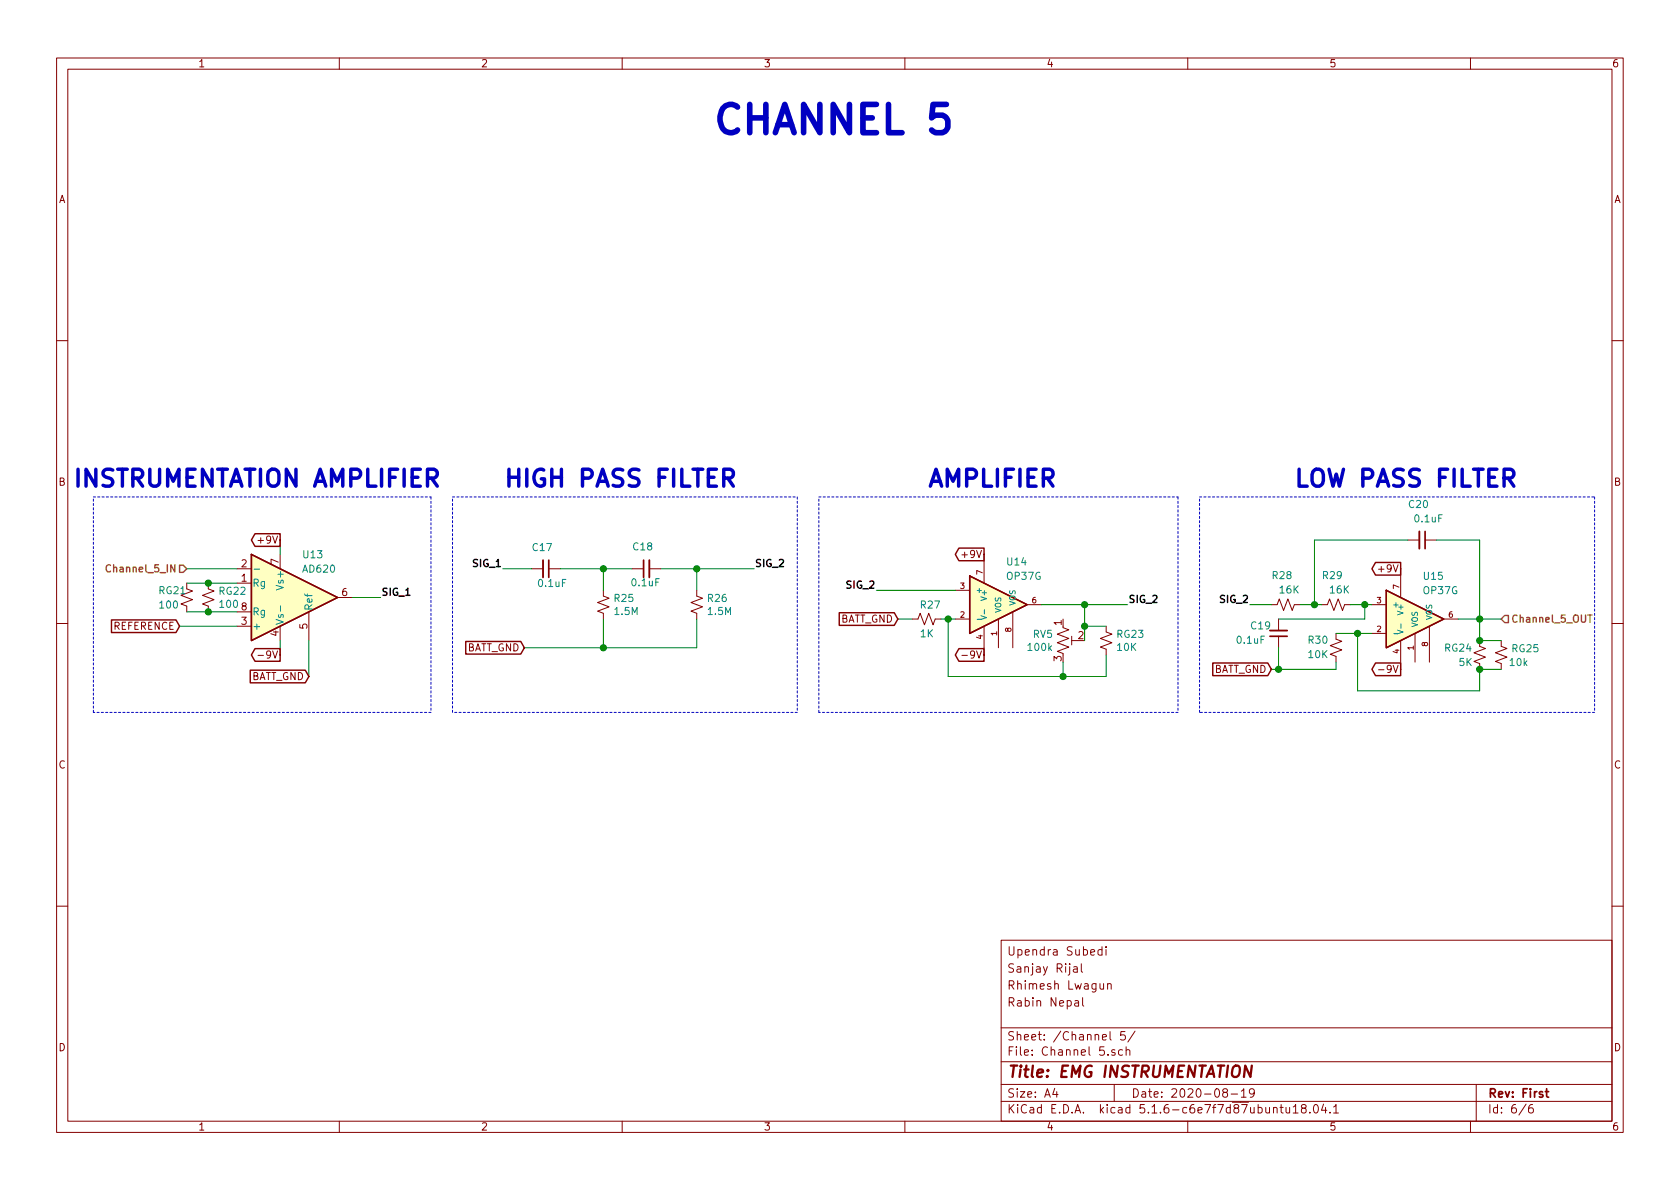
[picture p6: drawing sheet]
<svg xmlns="http://www.w3.org/2000/svg" width="297mm" height="210mm" viewBox="0 0 297 210" stroke-linecap="round" stroke-linejoin="round" font-family="sans-serif">
<g fill="none" stroke="#840000" stroke-width=".18">
<path d="M10 10.3h277v189.9h-277zM12 12.2h273v186.1h-273zM60 10.3v1.9M110 10.3v1.9M160 10.3v1.9M210 10.3v1.9M260 10.3v1.9M10 60.2h2M285 60.2h2M49.5 98v2.6M174 99.3v3.8M248.9 95.5h2.1"/>
<path d="M252 95.5h2M10 110.3h2M33 103.1v1l1 .4-2 .8 2 .7-2 .8 1 .4v1M36.8 103.1v1l1 .4-2 .8 2 .7-2 .8 1 .4v1M41.9 100.6h2.5M41.9 103.1h2.5M41.9 110.7h2.5M41.9 108.2h2.5M45.6 115.9h1M49.5 110.7v2.6M54.6 108.2v5.1M59.7 105.7h2.5"/>
<path d="M94 100.6h2M97 100.6h2.1M106.7 104.4v1l1 .4-2 .7 2 .8-2 .8 1 .4v1M111.8 100.6h2M114.8 100.6h2M123.2 104.4v1l1 .4-2 .7 2 .8-2 .8 1 .4v1M161.3 109.5h1l.4-1 .7 2 .8-2 .8 2 .4-1h1M168.9 109.5h2.5M168.9 104.4h2.5M170.1 115.9h.9M174 110.7v3.8M176.5 109.5v5"/>
<path d="M179.1 108.2v6.3M181.6 106.9h2.5M188 111l1 .4-2.1 .7 2.1 .8-2.1 .8 2.1 .7-2.1 .8 1.1 .4M189.5 112.5v1.5M189.5 113.3h1M195.6 110.7v1.1l1 .3-2 .8 2 .8-2 .7 1 .4v1M224.8 106.9h1l.4-1 .7 2 .8-2 .8 2 .4-1h1M226.1 109.5v2M226.1 112.5v2M233.7 106.9h1l.4-1 .7 2 .8-2 .8 2 .3-1h1.1M236.2 112v1l1 .4-2 .8 2 .7-2 .8 1 .4v1M242.6 106.9h2.5"/>
<path d="M242.6 112h2.5M243.7 118.4h1M247.6 101.8v3.9M247.6 113.3v3.8M250.2 112v5.1M252.7 110.7v6.4M255.3 109.5h2.5M261.6 113.3v1l1 .4-2 .7 2 .8-2 .8 1 .3v1.1M265.4 113.3v1l1 .4-2 .7 2 .8-2 .8 1 .3v1.1M285 110.3h2M10 160.2h2M177 166.3h108v32h-108z"/>
<path d="M189.8 171h.6l.1 .9M190.1 177h.5l.1 .9M190.5 171.3l-.5 .1-.2 .2 .2 .3h.5M190.7 177.3l-.5 .1a.29 .29 0 0 0-.2 .2 .29 .29 0 0 0 .2 .3l.5-.1M191.2 170.4v1.3l.2 .2M191.4 176.4v1.3l.2 .2M194.5 173.9l.1 .9 .3 .1 .2-.1M194.8 168l-.4-.1-.3 .3 .1 .6 .2 .1 .4-.1M194.8 167.4v1.5M195.1 173.9v1M195.6 167.4v.2M195.6 167.9v1"/>
<path d="M195.8 174.1l.3-.2 .3 .1 .1 .9M195.8 173.9v1M285 160.2h2M60 198.3v1.9M110 198.3v1.9M160 198.3v1.9M177 194.8h108M177 191.8h108M177 187.8h108M177 181.8h108M186.5 192.5l-.4 1h1M186.8 193v1"/>
<path d="M196.3 182.4v1.3l.2 .2M197 191.8v3M197.1 185.7a.37 .37 0 0 0-.6 .1l.1 .2 .5 .2 .1 .1-.2 .3-.5-.1M198.5 185.7l-.5-.1-.2 .3v.6l.2 .1 .5-.1M198.9 182.4h-.7l-.1 .7 .2-.1 .5 .1 .2 .2-.1 .5-.2 .1-.6-.1M199.1 185.7h.1a.37 .37 0 0 1 .6 .1v.8M199.1 185.1v1.5M200.7 182.3l-1.3 2M210 198.3v1.9M216.5 193.2l-.3-.3 .1-.2a.48 .48 0 0 1 .6-.1l.1 .2-.1 .3-.6 .1a.48 .48 0 0 0 0 .7l.2 .1 .5-.1v-.4l-.2-.3M217.7 193.5h1.1M219.5 193l.4-.5v1.5"/>
<path d="M219.5 194h.8M221.8 193.2l-.3 .3h-.3l-.3-.3v-.4l.2-.2 .4-.1 .2 .2a1.13 1.13 0 0 1-.2 1.2l-.4 .1M225.2 196l.2-.2 .3 .1 .1 .9M226.3 195.8h.6M226.5 195.3v1.3l.4 .2M227.4 195.8l.1 .9 .3 .1 .2-.1M228 195.8v1M228.7 195.8l.4-.5v1.5M228.7 196.8h.8M230.4 196l-.3-.2v-.3a.48 .48 0 0 1 .8 0l-.1 .4-.7 .2v.4l.3 .3h.3l.2-.3v-.4l-.2-.1M231.6 196.7v.1M232.4 195.4l.2-.1a.8 .8 0 0 1 .5 .8 .8 .8 0 0 1-.5 .7 1 1 0 0 1-.2-1.4z"/>
<path d="M234 195.2l-.3 1.1h.9M234.4 195.8v1M235.2 196.7v.1M235.8 195.8l.4-.5v1.5M235.8 196.8h.9M260 198.3v1.9M261 191.8v6.5M269.8 195.2l-1.2 2M271 195.3a.62 .62 0 0 0-.7 .7v.7l.3 .1 .4-.1 .1-.5-.1-.2-.4-.1-.3 .3"/>
</g>
<path d="M97 99.1v3M113.8 99.1v3M252 94v3M224.5 112.5h3.1M273.2 193h.6M273.5 192.5v1.3l.3 .2" fill="none" stroke="#840000" stroke-width=".3"/>
<path d="M221.3 188.4l-.2 2-.9-2-.3 2" fill="none" stroke="#840000" stroke-width=".41"/>
<path d="M96 99.1v3M114.8 99.1v3M251 94v3M224.5 111.5h3.1" fill="none" stroke="#840000" stroke-width=".33"/>
<g fill="#ffffc2" stroke="#ffffc2" stroke-width=".18">
<path d="M171.4 101.8l10.2 5.1-10.2 5.1z"/>
<path d="M44.4 98l15.3 7.7-15.3 7.6z"/>
<path d="M245.1 104.4l10.2 5.1-10.2 5z"/>
</g>
<g fill="none" stroke="#840000" stroke-width=".25">
<path d="M44.4 98l15.3 7.7-15.3 7.6zM45.1 94.4h4.4v2.2h-4.4l-.7-1.1zM169.5 96.9h4.5v2.3h-4.5l-.6-1.2zM243.2 99.5h4.4v2.2h-4.4l-.6-1.1zM19.7 109.6h11.4l.6 1.1-.6 1.2h-11.4zM44.2 118.5h9.8l.6 1.1-.6 1.1h-9.8zM45.1 114.7h4.4v2.2h-4.4l-.7-1.1zM82.3 113.4h9.8l.6 1.1-.6 1.2h-9.8zM148.4 108.4h9.7l.6 1.1-.6 1.1h-9.7zM169.5 114.7h4.5v2.2h-4.5l-.6-1.1zM171.4 101.8l10.2 5.1-10.2 5.1zM214.4 117.2h9.8l.6 1.2-.6 1.1h-9.8z"/>
<path d="M243.2 117.2h4.4v2.3h-4.4l-.6-1.1zM245.1 104.4l10.2 5.1-10.2 5z"/>
</g>
<path d="M44.9 100.7h1M49.6 107.1v1M172.8 109.5h.7M173.4 108.9l1 .3-1 .3M174 107.8v.8M246.4 112.1h.8M247.1 111.4l1 .4-1 .3M247.7 110.3v.8" fill="none" stroke="#008484" stroke-width=".18"/>
<g fill="none" stroke="#0000c2" stroke-width=".18" stroke-dasharray=".4 .4">
<path d="M16.5 87.9h59.7M76.2 87.9v38.1M80 87.9h61M141 87.9v38.1M144.8 87.9h63.5M208.3 87.9v38.1M212.1 87.9h69.8M281.9 87.9v38.1M16.5 126v-38.1M76.2 126h-59.7M80 126v-38.1M141 126h-61"/>
<path d="M144.8 126v-38.1M208.3 126h-63.5M212.1 126v-38.1M281.9 126h-69.8"/>
</g>
<g fill="none" stroke="#008400" stroke-width=".18">
<path d="M49.5 95.5v2.5M248.9 95.5h-16.5v11.4M254 95.5h7.6v17.8h3.8M31.7 110.7h10.2M33 100.6h8.9M33 103.1h8.9M33 108.2h8.9M49.5 113.3v2.5M54.6 113.3v6.3M62.2 105.7h5.1M88.9 100.6h5.1M99.1 100.6h12.7"/>
<path d="M106.7 100.6v3.8M106.7 109.5v5M116.8 100.6h16.5M123.2 109.5v5h-30.5M123.2 100.6v3.8M154.9 104.4h14M158.7 109.5h2.6M166.4 109.5h2.5M167.6 109.5v10.1h28v-3.8M174 114.5v1.3M184.1 106.9h15.3M188 117.1v2.5"/>
<path d="M191.8 110.7h3.8M191.8 106.9v6.4M221 106.9h3.8M226.1 114.5v3.9M229.9 106.9h3.8M236.2 117.1v1.3h-11.4M236.2 112h6.4M238.8 106.9h3.8M240 112v10.2h21.6v-3.8h3.8M241.3 106.9v2.6h-15.2M247.6 117.1v1.3M257.8 109.5h7.6"/>
</g>
<path d="M19.5 100a.5 .5 0 0 0-.6 0 .5 .5 0 0 0-.1 .6 .45 .45 0 0 0 .2 .5 .45 .45 0 0 0 .5-.1M31.7 99.9h.7l.6 .7-.6 .6h-.7zM266.1 108.8h.6v1.3h-.6l-.7-.6zM280.7 108.8h.8" fill="none" stroke="#848400" stroke-width=".25"/>
<path d="M128 84.6h1.1a.82 .82 0 0 0 .6-.8 .82 .82 0 0 0-.6-.8h-1.1v3M128.7 84.6l1 1.4" fill="none" stroke="#0000c2" stroke-width=".61"/>
<g fill="#008400" stroke="#008400" stroke-width=".25">
<circle cx="36.8" cy="108.2" r=".51"/>
<circle cx="106.7" cy="100.6" r=".51"/>
<circle cx="167.6" cy="109.5" r=".51"/>
<circle cx="261.6" cy="109.5" r=".51"/>
<circle cx="232.4" cy="106.9" r=".51"/>
<circle cx="241.3" cy="106.9" r=".51"/>
<circle cx="240" cy="112" r=".51"/>
<circle cx="261.6" cy="113.3" r=".51"/>
<circle cx="261.6" cy="118.4" r=".51"/>
<circle cx="36.8" cy="103.1" r=".51"/>
<circle cx="191.8" cy="110.7" r=".51"/>
<circle cx="188" cy="119.6" r=".51"/>
<circle cx="226.1" cy="118.4" r=".51"/>
<circle cx="191.8" cy="106.9" r=".51"/>
<circle cx="106.7" cy="114.5" r=".51"/>
<circle cx="123.2" cy="100.6" r=".51"/>
</g>
<text font-size="7" fill="#0000c2" x="125.7" y="23.7">CHANNEL 5</text>
<g font-size="4.2" fill="#0000c2">
<text x="12.7" y="86.1">INSTRUMENTATION AMPLIFIER</text>
<text x="88.9" y="86.1">HIGH PASS FILTER</text>
<text x="163.8" y="86.1">AMPLIFIER</text>
<text x="228.6" y="86.1">LOW PASS FILTER</text>
</g>
<text font-size="2.8" fill="#840000" x="178" y="190.5">Title: EMG INSTRUMENTATION</text>
<g font-size="2.1" fill="#840000">
<text x="178" y="172">Sanjay Rijal</text>
<text x="178" y="169">Upendra Subedi</text>
<text x="178" y="178">Rabin Nepal</text>
<text x="178" y="175">Rhimesh Lwagun</text>
<text x="178" y="184">Sheet: /Channel 5/</text>
<text x="178" y="186.7">File: Channel 5.sch</text>
<text x="178" y="196.9">KiCad E.D.A. kicad 5.1.6-c6e7f7d87ubuntu18.04.1</text>
<text x="178" y="194.1">Size: A4</text>
<text x="200" y="194.1">Date: 2020-08-19</text>
<text x="263" y="194.1">Rev: First</text>
<text x="263" y="196.9">Id: 6/6</text>
</g>
<g font-size="1.8" fill="#840000">
<text x="35" y="11.9">1</text>
<text x="85" y="11.9">2</text>
<text x="135" y="11.9">3</text>
<text x="185" y="11.9">4</text>
<text x="235" y="11.9">5</text>
<text x="285" y="11.9">6</text>
<text x="10.4" y="35.9">A</text>
<text x="285.4" y="35.9">A</text>
<text x="10.4" y="85.9">B</text>
<text x="285.4" y="85.9">B</text>
<text x="42.7" y="100.3">2</text>
<text x="46.1" y="96.1">+9V</text>
<text x="49.3" y="99.8" transform="rotate(-90 49.3 99.8)">7</text>
<text x="170.5" y="98.7">+9V</text>
<text x="244.2" y="101.2">+9V</text>
<text x="42.7" y="102.9">1</text>
<text x="42.7" y="107.9">8</text>
<text x="60.5" y="105.4">6</text>
<text x="20.1" y="111.4">REFERENCE</text>
<text x="42.7" y="110.5">3</text>
<text x="49.3" y="112.5" transform="rotate(-90 49.3 112.5)">4</text>
<text x="54.4" y="111.2" transform="rotate(-90 54.4 111.2)">5</text>
<text x="148.3" y="110.1">BATT_GND</text>
<text x="187.7" y="110.6" transform="rotate(-90 187.7 110.6)">1</text>
<text x="190.7" y="113">2</text>
<text x="46.5" y="116.5">-9V</text>
<text x="82.3" y="115.2">BATT_GND</text>
<text x="171" y="116.5">-9V</text>
<text x="187.7" y="116.9" transform="rotate(-90 187.7 116.9)">3</text>
<text x="214.4" y="119">BATT_GND</text>
<text x="244.7" y="119">-9V</text>
<text x="44.2" y="120.3">BATT_GND</text>
<text x="10.4" y="135.9">C</text>
<text x="285.4" y="135.9">C</text>
<text x="10.4" y="185.9">D</text>
<text x="285.4" y="185.9">D</text>
<text x="35" y="199.9">1</text>
<text x="85" y="199.9">2</text>
<text x="135" y="199.9">3</text>
<text x="185" y="199.9">4</text>
<text x="235" y="199.9">5</text>
<text x="285" y="199.9">6</text>
</g>
<g font-size="1.8" fill="#008484">
<text x="249.2" y="89.8">C20</text>
<text x="250.2" y="92.4">0.1uF</text>
<text x="53.7" y="98.7">U13</text>
<text x="53.7" y="101.3">AD620</text>
<text x="94.2" y="97.5">C17</text>
<text x="112" y="97.3">C18</text>
<text x="178.1" y="100">U14</text>
<text x="28.2" y="105.1">RG21</text>
<text x="28.3" y="107.6">100</text>
<text x="38.8" y="105.2">RG22</text>
<text x="39" y="107.5">100</text>
<text x="44.6" y="103.8">Rg</text>
<text x="50.2" y="103.9" transform="rotate(-90 50.2 103.9)">Vs+</text>
<text x="95.3" y="103.8">0.1uF</text>
<text x="108.7" y="106.4">R25</text>
<text x="111.8" y="103.7">0.1uF</text>
<text x="125.2" y="106.4">R26</text>
<text x="162.8" y="107.6">R27</text>
<text x="178.1" y="102.5">OP37G</text>
<text x="225" y="102.4">R28</text>
<text x="226.3" y="104.9">16K</text>
<text x="233.9" y="102.4">R29</text>
<text x="235.2" y="104.9">16K</text>
<text x="251.7" y="105.1">OP37G</text>
<text x="251.8" y="102.5">U15</text>
<text x="44.6" y="111.4">+</text>
<text x="44.6" y="108.8">Rg</text>
<text x="50.2" y="110.6" transform="rotate(-90 50.2 110.6)">Vs-</text>
<text x="55.2" y="108.1" transform="rotate(-90 55.2 108.1)">Ref</text>
<text x="108.8" y="108.8">1.5M</text>
<text x="125.3" y="108.8">1.5M</text>
<text x="162.8" y="112.7">1K</text>
<text x="182.7" y="112.8">RV5</text>
<text x="197.5" y="112.8">RG23</text>
<text x="218.8" y="113.8">0.1uF</text>
<text x="221.3" y="111.3">C19</text>
<text x="231.4" y="113.8">R30</text>
<text x="181.9" y="115.1">100k</text>
<text x="197.6" y="115.1">10K</text>
<text x="231.4" y="116.4">10K</text>
<text x="255.5" y="115.2">RG24</text>
<text x="258" y="117.8">5K</text>
<text x="267" y="117.8">10k</text>
<text x="267.4" y="115.3">RG25</text>
</g>
<g font-size="1.8" fill="#848400">
<text x="19.7" y="101.2">Channel_5_IN</text>
<text x="267.1" y="110.1">Channel_5_OUT</text>
</g>
<g font-size="1.8">
<text x="83.9" y="100.3">SIG_1</text>
<text x="133.3" y="100.3">SIG_2</text>
<text x="67.3" y="105.4">SIG_1</text>
<text x="149.9" y="104.1">SIG_2</text>
<text x="199.4" y="106.6">SIG_2</text>
<text x="216" y="106.6">SIG_2</text>
</g>
<g font-size="1.4" fill="#840000">
<text x="173.7" y="101.6" transform="rotate(-90 173.7 101.6)">7</text>
<text x="169.8" y="104.1">3</text>
<text x="182.5" y="106.7">6</text>
<text x="243.5" y="106.7">3</text>
<text x="247.4" y="104.1" transform="rotate(-90 247.4 104.1)">7</text>
<text x="169.8" y="109.2">2</text>
<text x="173.7" y="113" transform="rotate(-90 173.7 113)">4</text>
<text x="176.3" y="112.4" transform="rotate(-90 176.3 112.4)">1</text>
<text x="178.8" y="111.8" transform="rotate(-90 178.8 111.8)">8</text>
<text x="243.5" y="111.8">2</text>
<text x="256.2" y="109.2">6</text>
<text x="247.4" y="115.6" transform="rotate(-90 247.4 115.6)">4</text>
<text x="249.9" y="114.9" transform="rotate(-90 249.9 114.9)">1</text>
<text x="252.5" y="114.3" transform="rotate(-90 252.5 114.3)">8</text>
</g>
<g font-size="1.4" fill="#008484">
<text x="172.5" y="104.9">+</text>
<text x="174.5" y="105.9" transform="rotate(-90 174.5 105.9)">V+</text>
<text x="179.6" y="107.2" transform="rotate(-90 179.6 107.2)">VOS</text>
<text x="246.1" y="107.4">+</text>
<text x="177" y="108.5" transform="rotate(-90 177 108.5)">VOS</text>
<text x="248.1" y="108.4" transform="rotate(-90 248.1 108.4)">V+</text>
<text x="250.7" y="111" transform="rotate(-90 250.7 111)">VOS</text>
<text x="253.2" y="109.7" transform="rotate(-90 253.2 109.7)">VOS</text>
</g>
</svg>
